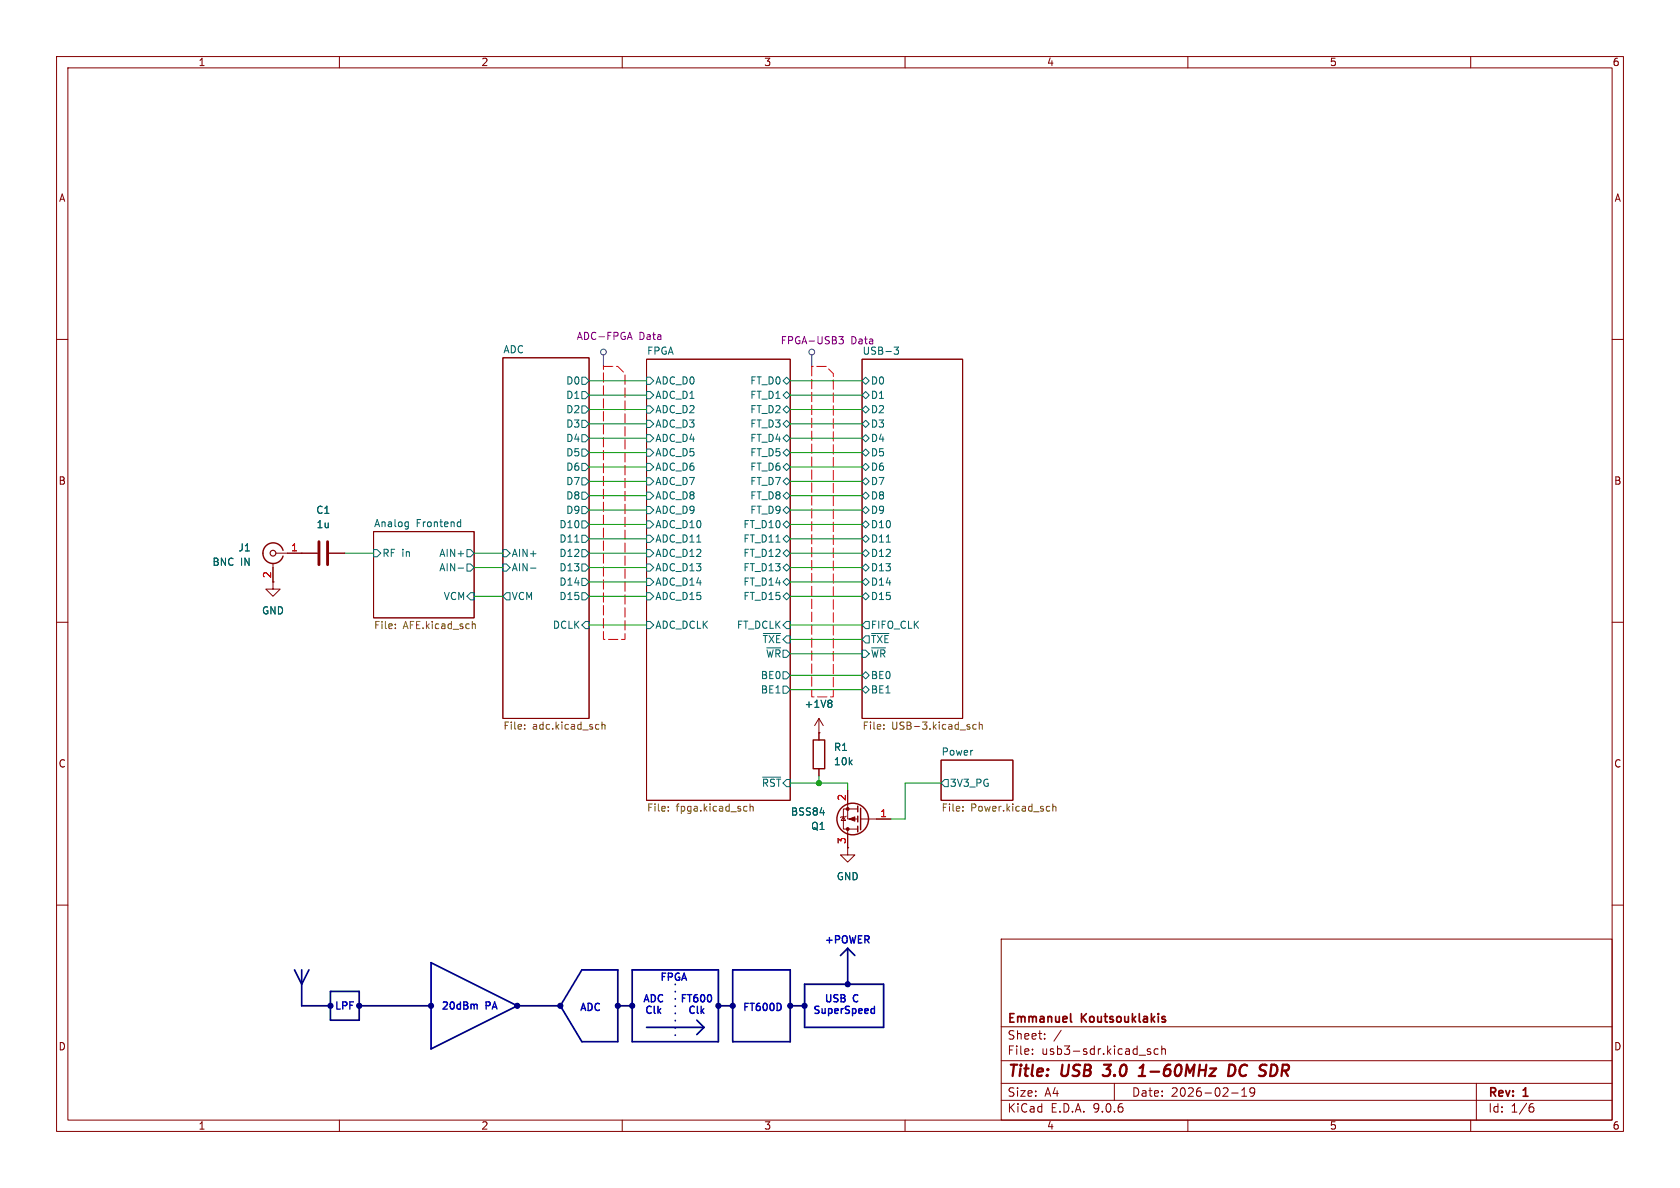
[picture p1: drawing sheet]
<svg xmlns="http://www.w3.org/2000/svg" width="297mm" height="210mm" viewBox="0 0 297 210" stroke-linecap="round" stroke-linejoin="round" font-family="sans-serif">
<g fill="none" stroke="#840000" stroke-width=".18">
<path d="M10 10h277v190h-277zM12 12h273v186h-273zM60 10v2M110 10v2M160 10v2M210 10v2M260 10v2M10 60h2M88.9 63.2h15.2v63.8h-15.2zM114.3 63.5h25.4v78h-25.4zM152.4 63.5h17.8v63.5h-17.8zM285 60h2"/>
<path d="M48.3 99.6v4.5h1.2l-1.2 1.3-1.3-1.3h1.3M48.8 97.8h7.3M58.2 97.8h2.8M66 94h17.8v15.2h-17.8zM10 110h2M285 110h2M144.8 129.5h.1M144.8 127l-.8 1.3M144.8 127l.7 1.3M144.8 127v3.8M144.8 135.9v1.3M149.9 139.7v5.1h1.7"/>
<path d="M166.4 134.4h12.7v7.1h-12.7zM149.1 144.4l.4 .6h-.8zM149.6 144.3l-.1 .1h-.8l-.1 .1M149.9 149.9v1.2h1.2l-1.2 1.3-1.3-1.3h1.3M149.9 149.9h.1M149.9 146.6v3.3M151.6 143h-2.5v3.6h2.5M152.1 144.8h5.4M10 160h2M177 166h108v32h-108zM285 160h2M60 198v2"/>
<path d="M110 198v2M160 198v2M177 194.5h108M177 191.5h108M177 187.5h108M177 181.5h108M182.5 186.3v.1M182.5 185.5v.1M184.7 183.6v.1M184.7 182.8v.1M187.6 182.1l-1.3 2M197 191.5v3"/>
<path d="M203.4 185.5l-.4-.1-.2 .2 .1 .2 .5 .2v.3h-.6M204.7 185.5l-.4-.1-.3 .3v.4l.2 .2h.5M205.4 185.5l.2-.1 .4 .1v.9M205.4 184.9v1.5M210 198v2M217.7 193.2h1.2M219.5 193.8h.9M219.5 192.7l.5-.4v1.5M221.8 192.9l-.3 .3h-.3l-.2-.3 .1-.5 .4-.1 .2 .1a.99 .99 0 0 1-.3 1.4h-.3M260 198v2M261 191.5v6.5M270.6 195.7h.4l.2 .3-.1 .5-.5 .1"/>
<path d="M271 195.1l-.4 .1"/>
</g>
<path d="M194.9 190l.3 .2M195.2 188.2h1.2M201.3 190.2h1.1M201.5 188.8l.6-.6-.2 2M217.4 188.2h.4a1.08 1.08 0 0 1 .6 1.1 1.08 1.08 0 0 1-.8 .9h-.5zM225.3 188.2h-.5l-.3 2 .8-.1" fill="none" stroke="#840000" stroke-width=".4"/>
<path d="M189.3 179.2v1.3l.2 .2" fill="none" stroke="#840000" stroke-width=".3"/>
<g fill="none" stroke="#006464" stroke-width=".18">
<path d="M102.9 66.7h.6l.6 .6-.6 .6h-.6zM102.9 69.2h.6l.6 .7-.6 .6h-.6zM102.9 71.8h.6l.6 .6-.6 .6h-.6zM102.9 74.3h.6l.6 .6-.6 .7h-.6zM102.9 76.8h.6l.6 .7-.6 .6h-.6zM102.9 79.4h.6l.6 .6-.6 .6h-.6zM114.3 66.7h.6l.7 .6-.7 .6h-.6zM114.3 69.2h.6l.7 .7-.7 .6h-.6zM114.3 71.8h.6l.7 .6-.7 .6h-.6zM114.3 74.3h.6l.7 .6-.7 .7h-.6zM114.3 76.8h.6l.7 .7-.7 .6h-.6zM114.3 79.4h.6l.7 .6-.7 .6h-.6z"/>
<path d="M138.4 67.3l.7-.6 .6 .6-.6 .6zM138.4 69.9l.7-.7 .6 .7-.6 .6zM138.4 77.5l.7-.7 .6 .7-.6 .6zM139.1 71.8l.6 .6-.6 .6-.7-.6zM139.1 74.3l.6 .6-.6 .7-.7-.7zM152.4 67.3l.6-.6 .7 .6-.7 .6zM152.4 69.9l.6-.7 .7 .7-.7 .6zM152.4 77.5l.6-.7 .7 .7-.7 .6zM153 71.8l.7 .6-.7 .6-.6-.6zM153 74.3l.7 .6-.7 .7-.6-.7zM158.1 61.4h.8l-.5 .4 .4 .2v.5l-.2 .1h-.5M66 97.2h.7l.6 .6-.6 .6h-.7z"/>
<path d="M71.8 92.3h.4M72.2 92.3v1l-.3 .2M72.2 93l-.4 .1M81.1 92.3h.3M81.4 93l-.3 .1M81.4 91.8v1.3M82.5 97.2h.7l.6 .6-.6 .6h-.7zM82.5 99.7h.7l.6 .6-.6 .7h-.7zM88.9 97.2h.6l.7 .6-.7 .6h-.6zM88.9 99.7h.6l.7 .6-.7 .7h-.6zM101.6 95.8h.7M102.9 81.9h.6l.6 .7-.6 .6h-.6z"/>
<path d="M102.9 84.5h.6l.6 .6-.6 .6h-.6zM102.9 87h.6l.6 .6-.6 .7h-.6zM102.9 89.5h.6l.6 .7-.6 .6h-.6zM102.9 92.1h.6l.6 .6-.6 .6h-.6zM102.9 94.6h.6l.6 .7-.6 .6h-.6zM102.9 97.2h.6l.6 .6-.6 .6h-.6zM102.9 99.7h.6l.6 .6-.6 .7h-.6zM114.3 81.9h.6l.7 .7-.7 .6h-.6zM114.3 84.5h.6l.7 .6-.7 .6h-.6zM114.3 87h.6l.7 .6-.7 .7h-.6zM114.3 89.5h.6l.7 .7-.7 .6h-.6zM114.3 92.1h.6l.7 .6-.7 .6h-.6z"/>
<path d="M114.3 94.6h.6l.7 .7-.7 .6h-.6zM114.3 97.2h.6l.7 .6-.7 .6h-.6zM114.3 99.7h.6l.7 .6-.7 .7h-.6zM138.4 80l.7-.6 .6 .6-.6 .6zM138.4 82.6l.7-.7 .6 .7-.6 .6zM138.4 85.1l.7-.6 .6 .6-.6 .6zM138.4 87.6l.7-.6 .6 .6-.6 .7zM138.4 92.7l.7-.6 .6 .6-.6 .6zM138.4 95.3l.7-.7 .6 .7-.6 .6zM139.1 89.5l.6 .7-.6 .6-.7-.6zM139.1 97.2l.6 .6-.6 .6-.7-.6zM152.4 80l.6-.6 .7 .6-.7 .6z"/>
<path d="M152.4 82.6l.6-.7 .7 .7-.7 .6zM152.4 85.1l.6-.6 .7 .6-.7 .6zM152.4 90.2l.6-.7 .7 .7-.7 .6zM152.4 92.7l.6-.6 .7 .6-.7 .6zM152.4 95.3l.6-.7 .7 .7-.7 .6zM152.4 97.8l.6-.6 .7 .6-.7 .6zM153 87l.7 .6-.7 .7-.6-.7zM153 99.7l.7 .6-.7 .7-.6-.7zM156.7 95.8h.7M81 100.4h1M83.2 104.8h.6v1.2h-.6l-.7-.6zM88.9 105.4l.6-.6h.7v1.2h-.7z"/>
<path d="M93.8 100.4h1M102.9 102.2h.6l.6 .7-.6 .6h-.6zM102.9 104.8h.6l.6 .6-.6 .6h-.6zM103.5 109.9h.6v1.2h-.6l-.6-.6zM114.3 102.2h.6l.7 .7-.7 .6h-.6zM114.3 104.8h.6l.7 .6-.7 .6h-.6zM114.3 109.9h.6l.7 .6-.7 .6h-.6zM134.9 112h3.1M138.4 118.7h.7l.6 .7-.6 .6h-.7zM138.4 100.3l.7-.6 .6 .6-.6 .7zM138.4 102.9l.7-.7 .6 .7-.6 .6zM138.4 105.4l.7-.6 .6 .6-.6 .6z"/>
<path d="M139.1 109.9h.6v1.2h-.6l-.7-.6zM152.4 102.9l.6-.7 .7 .7-.7 .6zM152.4 105.4l.6-.6 .7 .6-.7 .6zM152.4 114.9h.6l.7 .7-.7 .6h-.6zM152.4 119.4l.6-.7 .7 .7-.7 .6zM153 109.9h.7v1.2h-.7l-.6-.6zM153 112.4h.7v1.3h-.7l-.6-.7zM154.1 112h3.1M134.8 137.4h3.2M138.4 121.3h.7l.6 .6-.6 .7h-.7zM146.8 123.8l.3 .2-.3 .3 .3 .3v.2l-.3 .2M152.4 121.9l.6-.6 .7 .6-.7 .7z"/>
<path d="M167 137.8h.6v1.3h-.6l-.6-.7z"/>
</g>
<g fill="none" stroke="#725600" stroke-width=".18">
<path d="M69.9 111v.1M69.9 110.3v.2M83.6 110.3h.4v.8M92.7 128.8v.1M92.7 128.1v.1M105.8 128.1h.1M105.9 128.8l-.1 .1M106.4 128.2l.2-.1h.3l.1 .8M106.4 127.6v1.3M156.2 128.8v.1M156.2 128.1v.1M172.6 128.1h-.4l-.2 .2 .1 .5h.5"/>
<path d="M173.1 128.2l.2-.1h.3l.1 .8M173.1 127.6v1.3M118.1 143.3v.1M118.1 142.6v.1M131.7 142.5l.4 .1M132.1 143.3l-.4 .1M132.6 142.7l.2-.2 .3 .1v.8M132.6 142.1v1.3M170.2 143.3v.1M170.2 142.6v.1M185.5 142.5l.1 .1M185.6 143.3l-.1 .1"/>
<path d="M186.1 142.1v1.3M186.1 142.7l.2-.2 .3 .1 .1 .8"/>
</g>
<g fill="none" stroke="#840000" stroke-width=".25">
<path d="M50 97.3a1.81 1.81 0 0 0-2.8-1 1.81 1.81 0 0 0 0 3 1.81 1.81 0 0 0 2.8-1M143.8 130.8h2v5.1h-2zM151.6 142.5v1M151.6 144.3v1M151.6 146.1v1M152.1 142.9v3.8"/>
<circle cx="150.7" cy="144.8" r="2.79"/>
</g>
<circle cx="48.3" cy="97.8" r=".51" fill="none" stroke="#840000" stroke-width=".2"/>
<path d="M56.4 95.8v4M57.9 95.8v4" fill="none" stroke="#840000" stroke-width=".51"/>
<g fill="#840000" stroke="#840000" stroke-width=".18">
<path d="M150.1 144.8l1-.4v.8z"/>
<circle cx="149.9" cy="146.6" r=".25"/>
<circle cx="149.9" cy="143" r=".25"/>
</g>
<g fill="none" stroke="#484848" stroke-width=".18">
<path d="M106.7 62.7v2.1M143.5 62.7v2.1"/>
<circle cx="106.7" cy="62.2" r=".51"/>
<circle cx="143.5" cy="62.2" r=".51"/>
</g>
<path d="M111 59.7h.6M111.3 58.7l.5 1.3M148.3 59.5h.8l-.4 .5 .3 .1 .1 .4-.3 .3h-.3" fill="none" stroke="#840084" stroke-width=".18"/>
<path d="M106.7 64.8h2.5l1.3 1.2v47h-3.8v-48.2M143.5 64.8v58.4h3.8v-57.2l-1.3-1.2h-2.5" fill="none" stroke="#f00" stroke-width=".18" stroke-dasharray="1.7 .6"/>
<g fill="none" stroke="#000084" stroke-width=".3">
<path d="M52.1 171.5l1.2 2.5 1.3-2.5M53.3 171.5v6.3h5.1M58.4 175.3h5.1v5h-5.1zM63.5 177.8h12.7M76.2 170.2l15.2 7.6-15.2 7.6zM91.4 177.8h7.7M102.9 171.5h6.3v12.7h-6.3l-3.8-6.4zM109.2 177.8h2.6M111.8 171.5h15.2v12.7h-15.2zM127 177.8h2.5M129.5 171.5h10.2v12.7h-10.2zM139.7 177.8h2.5"/>
<path d="M142.2 174h14v7.6h-14zM149.9 167.6v6.4M149.9 167.6l-1.3 1.3M149.9 167.6l1.2 1.3M114.3 181.6h10.2M123.2 180.3l1.3 1.3M124.5 181.6l-1.3 1.3"/>
</g>
<path d="M119.4 174v10.2" fill="none" stroke="#000084" stroke-width=".3" stroke-dasharray=".1 1.2"/>
<g fill="none" stroke="#009600" stroke-width=".18">
<path d="M104.1 72.4h10.2M104.1 69.9h10.2M104.1 77.5h10.2M104.1 74.9h10.2M104.1 67.3h10.2M139.7 72.4h12.7M139.7 69.9h12.7M139.7 77.5h12.7M139.7 74.9h12.7M139.7 67.3h12.7M61 97.8h5M83.8 97.8h5.1"/>
<path d="M104.1 85.1h10.2M104.1 87.6h10.2M104.1 80h10.2M104.1 82.6h10.2M104.1 97.8h10.2M104.1 95.3h10.2M104.1 92.7h10.2M104.1 90.2h10.2M139.7 85.1h12.7M139.7 87.6h12.7M139.7 80h12.7M139.7 82.6h12.7"/>
<path d="M139.7 97.8h12.7M139.7 95.3h12.7M139.7 92.7h12.7M139.7 90.2h12.7M83.8 105.4h5.1M83.8 100.3h5.1M104.1 105.4h10.2M104.1 102.9h10.2M104.1 100.3h10.2M104.1 110.5h10.2M139.7 105.4h12.7M139.7 102.9h12.7"/>
<path d="M139.7 100.3h12.7M139.7 110.5h12.7M139.7 115.6h12.7M139.7 119.4h12.7M139.7 113h12.7M139.7 138.4h10.2v1.3M139.7 121.9h12.7M144.8 137.2v1.2M166.4 138.4h-6.4v6.4h-2.5"/>
</g>
<path d="M84.2 177.5l.2 .2v.7M125.7 176.1v.8M138 177.7v.6M154.2 178.3l.4 .1M154.6 177.9v1.2M154.6 179.1h-.4" fill="none" stroke="#0000c2" stroke-width=".25"/>
<g fill="#000084" stroke="#000084" stroke-width=".18">
<circle cx="139.7" cy="177.8" r=".46"/>
<circle cx="142.2" cy="177.8" r=".46"/>
<circle cx="127" cy="177.8" r=".46"/>
<circle cx="129.5" cy="177.8" r=".46"/>
<circle cx="149.9" cy="174" r=".46"/>
<circle cx="91.4" cy="177.8" r=".46"/>
<circle cx="99.1" cy="177.8" r=".46"/>
<circle cx="109.2" cy="177.8" r=".46"/>
<circle cx="111.8" cy="177.8" r=".46"/>
<circle cx="58.4" cy="177.8" r=".46"/>
<circle cx="63.5" cy="177.8" r=".46"/>
<circle cx="76.2" cy="177.8" r=".46"/>
</g>
<circle cx="144.8" cy="138.4" r=".46" fill="#009600" stroke="#009600" stroke-width=".18"/>
<g font-size="2.8" fill="#840000">
<text x="178" y="190.9">Title:</text>
<text x="187.7" y="190.9">USB</text>
<text x="196" y="190.9">3.0</text>
<text x="203.1" y="190.9">1-60MHz</text>
<text x="219.6" y="190.9">DC</text>
<text x="225.9" y="190.9">SDR</text>
</g>
<g font-size="2.1" fill="#840000">
<text x="178" y="184">Sheet:</text>
<text x="178" y="181.2">Emmanuel</text>
<text x="191.2" y="181.2">Koutsouklakis</text>
<text x="178" y="186.7">File:</text>
<text x="184.1" y="186.7">usb3-sdr.kicad_sch</text>
<text x="178" y="196.9">KiCad</text>
<text x="178" y="194.1">Size:</text>
<text x="184.7" y="194.1">A4</text>
<text x="185.7" y="196.9">E.D.A.</text>
<text x="193.3" y="196.9">9.0.6</text>
<text x="200" y="194.1">Date:</text>
<text x="207" y="194.1">2026-02-19</text>
<text x="263" y="194.3">Rev:</text>
<text x="263" y="196.9">Id:</text>
<text x="267.1" y="196.9">1/6</text>
<text x="269.4" y="194.3">1</text>
</g>
<g font-size="1.8" fill="#840000">
<text x="35" y="11.9">1</text>
<text x="85" y="11.9">2</text>
<text x="135" y="11.9">3</text>
<text x="185" y="11.9">4</text>
<text x="235" y="11.9">5</text>
<text x="285" y="11.9">6</text>
<text x="10.3" y="35.9">A</text>
<text x="285.3" y="35.9">A</text>
<text x="10.3" y="85.9">B</text>
<text x="285.3" y="85.9">B</text>
<text x="10.3" y="135.9">C</text>
<text x="285.3" y="135.9">C</text>
<text x="10.3" y="185.9">D</text>
<text x="285.3" y="185.9">D</text>
<text x="35" y="199.9">1</text>
<text x="85" y="199.9">2</text>
<text x="135" y="199.9">3</text>
<text x="185" y="199.9">4</text>
<text x="235" y="199.9">5</text>
<text x="285" y="199.9">6</text>
</g>
<g font-size="1.8" fill="#006464">
<text x="88.9" y="62.5">ADC</text>
<text x="114.3" y="62.8">FPGA</text>
<text x="152.4" y="62.8">USB-3</text>
<text x="100" y="68.2">D0</text>
<text x="100" y="70.7">D1</text>
<text x="115.8" y="68.2">ADC_D0</text>
<text x="115.8" y="70.7">ADC_D1</text>
<text x="132.5" y="68.2">FT_D0</text>
<text x="132.5" y="70.7">FT_D1</text>
<text x="153.9" y="68.2">D0</text>
<text x="153.9" y="70.7">D1</text>
<text x="100" y="73.3">D2</text>
<text x="100" y="75.8">D3</text>
<text x="115.8" y="73.3">ADC_D2</text>
<text x="115.8" y="75.8">ADC_D3</text>
<text x="132.5" y="73.3">FT_D2</text>
<text x="132.5" y="75.8">FT_D3</text>
<text x="153.9" y="73.3">D2</text>
<text x="153.9" y="75.8">D3</text>
<text x="100" y="78.3">D4</text>
<text x="100" y="80.9">D5</text>
<text x="100" y="83.4">D6</text>
<text x="115.8" y="78.3">ADC_D4</text>
<text x="115.8" y="80.9">ADC_D5</text>
<text x="115.8" y="83.4">ADC_D6</text>
<text x="132.5" y="78.3">FT_D4</text>
<text x="132.5" y="80.9">FT_D5</text>
<text x="132.5" y="83.4">FT_D6</text>
<text x="153.9" y="78.3">D4</text>
<text x="153.9" y="80.9">D5</text>
<text x="153.9" y="83.4">D6</text>
<text x="100" y="86">D7</text>
<text x="100" y="88.5">D8</text>
<text x="115.8" y="86">ADC_D7</text>
<text x="115.8" y="88.5">ADC_D8</text>
<text x="132.5" y="86">FT_D7</text>
<text x="132.5" y="88.5">FT_D8</text>
<text x="153.9" y="86">D7</text>
<text x="153.9" y="88.5">D8</text>
<text x="55.8" y="91">C1</text>
<text x="55.9" y="93.6">1u</text>
<text x="66" y="93.3">Analog</text>
<text x="73.6" y="93.3">Frontend</text>
<text x="98.8" y="93.6">D10</text>
<text x="100" y="91">D9</text>
<text x="115.8" y="91">ADC_D9</text>
<text x="115.8" y="93.6">ADC_D10</text>
<text x="131.3" y="93.6">FT_D10</text>
<text x="132.5" y="91">FT_D9</text>
<text x="153.9" y="91">D9</text>
<text x="153.9" y="93.6">D10</text>
<text x="37.5" y="100.2">BNC</text>
<text x="42.1" y="97.7">J1</text>
<text x="42.5" y="100.2">IN</text>
<text x="67.5" y="98.7">RF in</text>
<text x="77.6" y="98.7">AIN+</text>
<text x="77.6" y="101.2">AIN-</text>
<text x="90.4" y="98.7">AIN+</text>
<text x="90.4" y="101.2">AIN-</text>
<text x="98.8" y="96.1">D11</text>
<text x="98.8" y="98.7">D12</text>
<text x="98.8" y="101.2">D13</text>
<text x="115.8" y="96.1">ADC_D11</text>
<text x="115.8" y="98.7">ADC_D12</text>
<text x="115.8" y="101.2">ADC_D13</text>
<text x="131.3" y="96.1">FT_D11</text>
<text x="131.3" y="98.7">FT_D12</text>
<text x="131.3" y="101.2">FT_D13</text>
<text x="153.9" y="96.1">D11</text>
<text x="153.9" y="98.7">D12</text>
<text x="153.9" y="101.2">D13</text>
<text x="78.3" y="106.3">VCM</text>
<text x="90.4" y="106.3">VCM</text>
<text x="98.8" y="103.7">D14</text>
<text x="98.8" y="106.3">D15</text>
<text x="115.8" y="103.7">ADC_D14</text>
<text x="115.8" y="106.3">ADC_D15</text>
<text x="131.3" y="103.7">FT_D14</text>
<text x="131.3" y="106.3">FT_D15</text>
<text x="153.9" y="103.7">D14</text>
<text x="153.9" y="106.3">D15</text>
<text x="46.2" y="108.8">GND</text>
<text x="97.6" y="111.4">DCLK</text>
<text x="115.8" y="111.4">ADC_DCLK</text>
<text x="130.2" y="111.4">FT_DCLK</text>
<text x="134.7" y="113.9">~{TXE}</text>
<text x="153.9" y="111.4">FIFO_CLK</text>
<text x="153.9" y="113.9">~{TXE}</text>
<text x="135.3" y="116.4">~{WR}</text>
<text x="153.9" y="116.4">~{WR}</text>
<text x="134.4" y="120.2">BE0</text>
<text x="134.4" y="122.8">BE1</text>
<text x="142.1" y="125.3">+1V8</text>
<text x="153.9" y="120.2">BE0</text>
<text x="153.9" y="122.8">BE1</text>
<text x="147.3" y="132.9">R1</text>
<text x="147.3" y="135.5">10k</text>
<text x="166.4" y="133.7">Power</text>
<text x="134.6" y="139.3">~{RST}</text>
<text x="167.8" y="139.3">3V3_PG</text>
<text x="139.7" y="144.4">BSS84</text>
<text x="143.3" y="146.9">Q1</text>
<text x="147.8" y="155.8">GND</text>
</g>
<g font-size="1.8" fill="#840084">
<text x="101.9" y="60.3">ADC-FPGA</text>
<text x="112.9" y="60.3">Data</text>
<text x="137.9" y="61.1">FPGA-USB3</text>
<text x="150.4" y="61.1">Data</text>
</g>
<g font-size="1.8" fill="#a90000">
<text x="51.4" y="97.5">1</text>
<text x="48" y="102.3" transform="rotate(-90 48 102.3)">2</text>
<text x="149.6" y="141.7" transform="rotate(-90 149.6 141.7)">2</text>
<text x="149.6" y="149.3" transform="rotate(-90 149.6 149.3)">3</text>
<text x="155.5" y="144.5">1</text>
</g>
<g font-size="1.8" fill="#725600">
<text x="66" y="111.5">File:</text>
<text x="71.3" y="111.5">AFE.kicad_sch</text>
<text x="88.9" y="129.3">File:</text>
<text x="94.1" y="129.3">adc.kicad_sch</text>
<text x="152.4" y="129.3">File:</text>
<text x="157.6" y="129.3">USB-3.kicad_sch</text>
<text x="114.3" y="143.8">File:</text>
<text x="119.5" y="143.8">fpga.kicad_sch</text>
<text x="166.4" y="143.8">File:</text>
<text x="171.6" y="143.8">Power.kicad_sch</text>
</g>
<g font-size="1.8" fill="#0000c2">
<text x="145.6" y="167.1">+POWER</text>
<text x="116.5" y="173.7">FPGA</text>
<text x="59" y="178.8">LPF</text>
<text x="77.9" y="178.8">20dBm</text>
<text x="85.9" y="178.8">PA</text>
<text x="102.3" y="179.1">ADC</text>
<text x="113.5" y="177.5">ADC</text>
<text x="113.8" y="179.6">Clk</text>
<text x="120.1" y="177.5">FT600</text>
<text x="121.5" y="179.6">Clk</text>
<text x="131.1" y="179.1">FT600D</text>
<text x="143.6" y="179.6">SuperSpeed</text>
<text x="145.6" y="177.5">USB</text>
<text x="150.9" y="177.5">C</text>
</g>
</svg>
